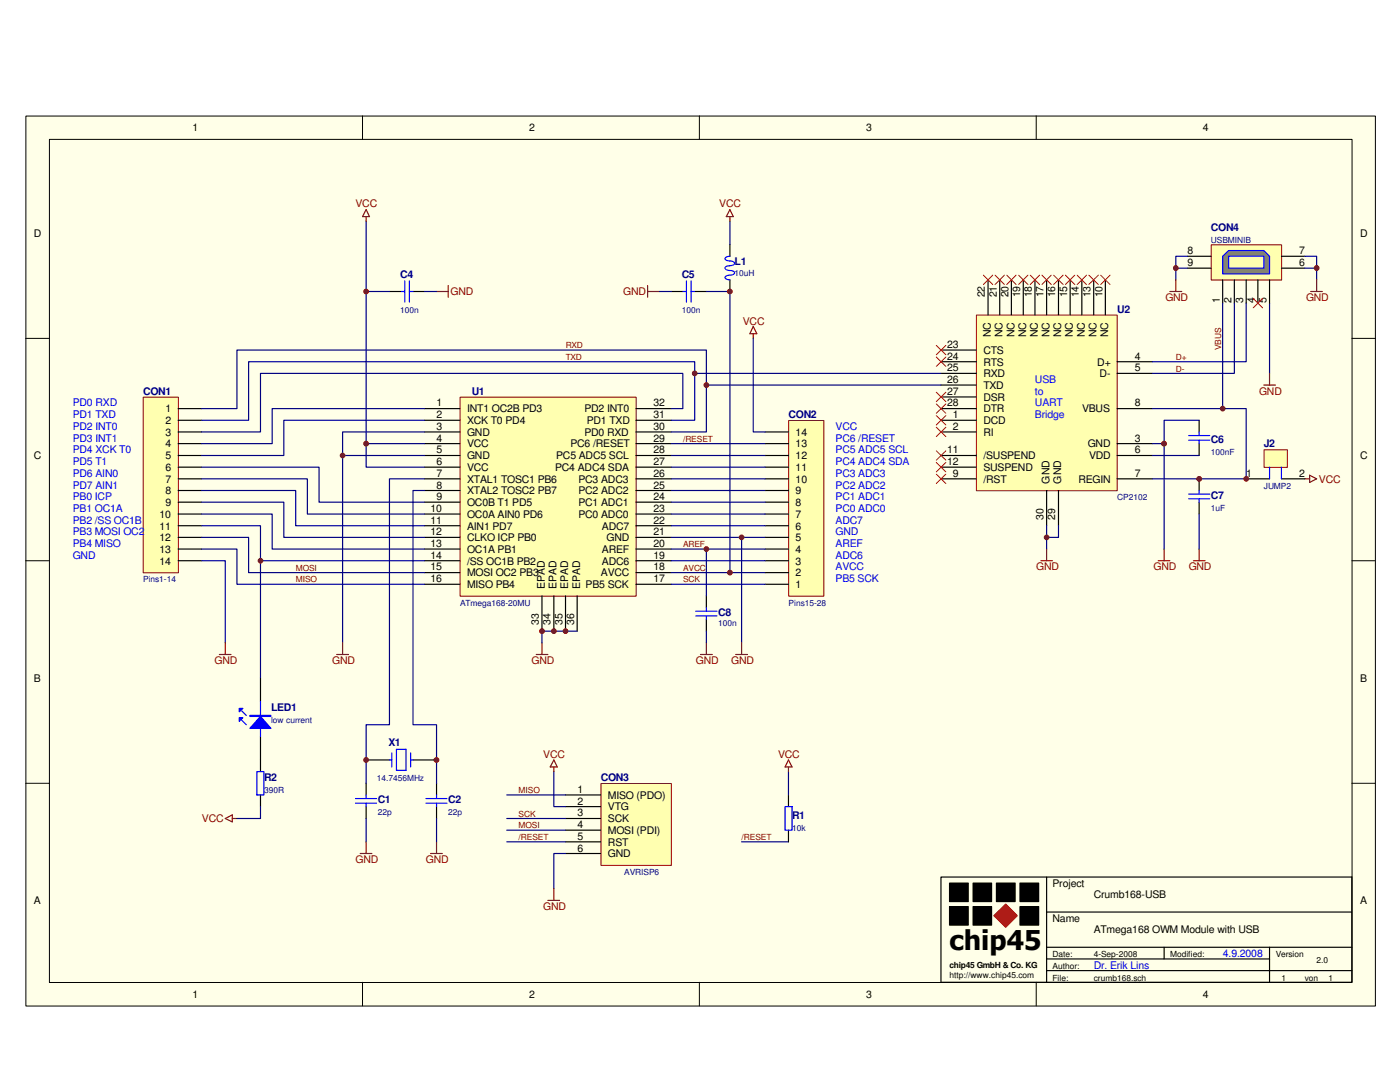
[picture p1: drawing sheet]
<svg xmlns="http://www.w3.org/2000/svg" width="279mm" height="216mm" viewBox="0 0 279 216" stroke-linecap="round" stroke-linejoin="round" font-family="sans-serif">
<path d="M5.2 23.2h269.3v177.5h-269.3z" fill="#ffffe8"/>
<g fill="none" stroke="#000" stroke-width=".2">
<path d="M5.2 23.2h269.3v177.5h-269.3zM9.9 27.8h259.9v168.2h-259.9zM72.3 23.1v4.7M139.6 23.1v4.7M206.8 23.1v4.7M5.1 67.5h4.7M269.8 67.5h4.6M5.1 111.9h4.7M269.8 111.9h4.6M5.1 156.3h4.7M269.8 156.3h4.6M189.5 176.2h3.8v3.7h-3.8z"/>
<path d="M194.2 176.2h3.7v3.7h-3.7zM198.8 176.2h3.8v3.7h-3.8zM203.5 176.2h3.8v3.7h-3.8zM72.3 196v4.7M139.6 196v4.7M189.5 180.9h3.8v3.7h-3.8zM194.2 180.9h3.7v3.7h-3.7zM203.5 180.9h3.8v3.7h-3.8zM206.8 196v4.7"/>
</g>
<path d="M208.9 175v21M269.8 175h-82v21M208.9 189h60.9M208.9 191.3h44.5M208.9 193.7h60.9M208.9 182h60.9M232.3 189v2.3M253.4 189v7" fill="none" stroke="#000" stroke-width=".23"/>
<path d="M189.5 176.2h3.8v3.7h-3.8zM194.2 176.2h3.7v3.7h-3.7zM198.9 176.2h3.7v3.7h-3.7zM203.6 176.2h3.7v3.7h-3.7zM189.5 180.9h3.8v3.7h-3.8zM194.2 180.9h3.7v3.7h-3.7zM203.6 180.9h3.7v3.7h-3.7z" fill="#000"/>
<path d="M198.3 182.7l2.4-2.3 2.3 2.3-2.3 2.3z" fill="#bf0000"/>
<path d="M198.3 182.7l2.4-2.3 2.3 2.3-2.3 2.3z" fill="none" stroke="#bf0000" stroke-width=".2"/>
<path d="M77.7 58.2h2.4M82.4 58.2h2.4M52 135.3v4.7M52 146.9v7.1M52 158.6v2.4M73.1 156.3v2.3M73.1 151.6h4.6M82.4 151.6h4.7M87.1 156.3v2.3M73.1 161v2.3M87.1 161v2.3M269.8 175v21h-82" fill="none" stroke="#000" stroke-width=".23"/>
<path d="M87.1 58.2h2.4M89.5 57v2.3M150.3 65.2l.7 1.4h-1.4zM150.3 66.6v.9M71.9 170.3h2.3M73.1 168v2.3M85.9 170.3h2.4M87.1 168v2.3" fill="none" stroke="#800000" stroke-width=".23"/>
<g fill="none" stroke="#00f" stroke-width=".23">
<path d="M80.1 58.2h.7M80.8 56v4.3M81.7 58.2h.7M81.7 56v4.3M52 140v6.9M48.2 141.8l.9 .9M48.2 143.7l.9 .9M51.3 154h1.4v4.6h-1.4zM71 159.3h4.1M73.1 158.6v.7M77.7 151.6h.5M78.2 150.2v2.8"/>
<path d="M79.1 149.5h1.9v4.2h-1.9zM82 150.2v2.8M82 151.6h.4M85 159.3h4.2M87.1 158.6v.7M71 160.3h4.1M73.1 160.3v.7M85 160.3h4.2M87.1 160.3v.7"/>
</g>
<path d="M84.8 58.2h2.3M73.1 163.3v4.7M87.1 163.3v4.7" fill="none" stroke="#000080" stroke-width=".23"/>
<path d="M52 143l2.1 2.3h-4.2z" fill="#00f"/>
<path d="M49.9 142.7h4.2v.3h-4.2zM52 143l2.1 2.3h-4.2z" fill="none" stroke="#00f" stroke-width=".23"/>
<path d="M49.9 142.9h4.2" fill="none" stroke="#00f" stroke-width=".21"/>
<path d="M47.8 141.4h.7l-.7 .6z" fill="#00f"/>
<path d="M47.8 141.4h.7l-.7 .6z" fill="none" stroke="#00f" stroke-width=".23"/>
<path d="M47.8 143.2h.7l-.7 .7z" fill="#00f"/>
<path d="M47.8 143.2h.7l-.7 .7z" fill="none" stroke="#00f" stroke-width=".23"/>
<path d="M45 163.3l1.4-.7v1.4zM46.4 163.3h.9" fill="none" stroke="#800000" stroke-width=".23"/>
<path d="M120 156.4h14v16.3h-14z" fill="#ffffb0"/>
<path d="M119.9 156.3h14.1v16.4h-14.1z" fill="none" stroke="#800000" stroke-width=".2"/>
<path d="M133.9 58.2h2.4M138.6 58.2h2.4M145.7 48.8v2.3M145.7 55.8v2.4M112.9 158.6h7M157.4 158.6v2.4M112.9 161h7M112.9 163.3h7M112.9 165.7h7M112.9 168h7M112.9 170.3h7M157.4 165.7v2.3" fill="none" stroke="#000" stroke-width=".23"/>
<path d="M131.6 58.2h2.3M141 58.2h4.7M145.7 44.2v4.6M101.1 158.6h11.8M110.5 154v7h2.4M157.4 154v4.6M52 161v2.3h-4.7M101.1 163.3h11.8M101.1 168h11.8M101.1 165.7h11.8M112.9 170.3h-2.4v7M148 168h9.4" fill="none" stroke="#000080" stroke-width=".23"/>
<path d="M129.2 57v2.3M129.2 58.2h2.4M145.7 41.8l.6 1.4h-1.4zM145.7 43.2v1M110.5 151.6l.7 1.4h-1.4zM110.5 153v1M157.4 151.6l.7 1.4h-1.4zM157.4 153v1M109.3 179.7h2.4M110.5 177.3v2.4" fill="none" stroke="#800000" stroke-width=".23"/>
<path d="M136.3 58.2h.7M137 56v4.3M137.9 58.2h.7M137.9 56v4.3M145.7 53a.81 .81 0 0 0-1 .5 .84 .84 0 0 0 1 .5 .8 .8 0 0 1 .9 .4 1.08 1.08 0 0 1-1.3 .5l-.5 .3-.1 .2a.87 .87 0 0 0 1 .4M145.7 51.1a.87 .87 0 0 0-1 .5 .87 .87 0 0 0 1 .5 .64 .64 0 0 1 .8 .6l-.8 .3M156.7 161h1.4v4.7h-1.4z" fill="none" stroke="#00f" stroke-width=".23"/>
<path d="M91.9 79.3h35.1v39.7h-35.1z" fill="#ffffb0"/>
<path d="M91.8 79.2h35.2v39.8h-35.2z" fill="none" stroke="#800000" stroke-width=".2"/>
<g fill="none" stroke="#000" stroke-width=".23">
<path d="M84.8 81.5h7M84.8 83.9h7M84.8 86.2h7M84.8 88.5h7M84.8 90.9h7M84.8 93.2h7M84.8 95.5h7M84.8 97.9h7M126.9 81.5h7M126.9 83.9h7M126.9 86.2h7M126.9 88.5h7"/>
<path d="M126.9 90.9h7M126.9 93.2h7M126.9 95.5h7M126.9 97.9h7M84.8 100.2h7M84.8 102.6h7M84.8 104.9h7M84.8 107.2h7M84.8 109.6h7M84.8 111.9h7M84.8 114.3h7M84.8 116.6h7"/>
<path d="M108.2 118.9v7M110.5 118.9v7M112.9 118.9v7M115.2 118.9v7M126.9 100.2h7M126.9 102.6h7M126.9 104.9h7M126.9 107.2h7M126.9 109.6h7M126.9 111.9h7M126.9 114.3h7M126.9 116.6h7"/>
</g>
<path d="M28.6 79.3h7v35h-7z" fill="#ffffb0"/>
<path d="M28.6 79.2h7v35.1h-7z" fill="none" stroke="#800000" stroke-width=".2"/>
<g fill="none" stroke="#000" stroke-width=".23">
<path d="M35.6 81.5h4.7M35.6 83.9h4.7M35.6 86.2h4.7M35.6 88.5h4.7M35.6 90.9h4.7M35.6 93.2h4.7M35.6 95.5h4.7M35.6 97.9h4.7M35.6 100.2h4.7M35.6 102.6h4.7M35.6 104.9h4.7M35.6 107.2h4.7"/>
<path d="M35.6 109.6h4.7M35.6 111.9h4.7"/>
</g>
<path d="M157.4 83.9h7v35.1h-7z" fill="#ffffb0"/>
<path d="M157.4 83.9h7v35.1h-7z" fill="none" stroke="#800000" stroke-width=".2"/>
<g fill="none" stroke="#000" stroke-width=".23">
<path d="M152.7 97.9h4.7M152.7 95.5h4.7M152.7 93.2h4.7M152.7 90.9h4.7M152.7 88.5h4.7M152.7 86.2h4.7M152.7 116.6h4.7M152.7 114.3h4.7M152.7 111.9h4.7M152.7 109.6h4.7M152.7 107.2h4.7M152.7 104.9h4.7"/>
<path d="M152.7 102.6h4.7M152.7 100.2h4.7"/>
</g>
<g fill="none" stroke="#000080" stroke-width=".23">
<path d="M73.1 44.2v49h11.7M73.1 58.2h4.6M145.7 58.2v56.1M150.3 67.5v18.7h2.4M40.3 83.9h9.3v-11.7h89v11.7h-4.7M40.3 81.5h7v-11.7h93.7v16.4h-7.1M40.3 93.2h23.4v7h21.1M40.3 95.5h21v7.1h23.5M40.3 97.9h18.7v7h25.8M73.1 88.5h11.7M84.8 95.5h-7.1v49.1h-4.6v11.7M84.8 81.5h-30.5v7h-14"/>
<path d="M84.8 83.9h-28.2v7h-16.3M84.8 90.9h-16.4v37.4M84.8 86.2h-16.4v4.7M84.8 97.9h-2.4v46.7h4.7v11.7M133.9 81.5h2.4v-7h-84.3v11.7h-11.7M133.9 97.9h18.8M133.9 95.5h18.8M133.9 93.2h18.8M133.9 90.9h18.8M133.9 88.5h18.8M40.3 111.9h4.7v16.4M40.3 100.2h16.3v7h28.2"/>
<path d="M40.3 102.6h14v7h30.5M40.3 104.9h11.7v7h32.8M40.3 107.2h9.3v7.1h35.2M40.3 109.6h7v7h37.5M52 111.9v23.4M133.9 116.6h18.8M133.9 114.3h18.8M133.9 111.9h18.8M133.9 109.6h18.8M133.9 107.2h18.8M133.9 104.9h18.8M133.9 102.6h18.8"/>
<path d="M133.9 100.2h18.8M148 107.2v21.1"/>
</g>
<path d="M73.1 41.8l.6 1.4h-1.4zM73.1 43.2v1M43.8 130.6h2.3M45 128.3v2.3M67.2 130.6h2.4M68.4 128.3v2.3M146.8 130.6h2.4M148 128.3v2.3" fill="none" stroke="#800000" stroke-width=".23"/>
<path d="M194.9 62.9h28.1v35h-28.1z" fill="#ffffb0"/>
<path d="M194.9 62.9h28.1v35h-28.1z" fill="none" stroke="#800000" stroke-width=".2"/>
<g fill="none" stroke="#000" stroke-width=".23">
<path d="M197.2 55.8v7M199.5 55.8v7M201.8 55.8v7M204.2 55.8v7M206.5 55.8v7M208.9 55.8v7M211.2 55.8v7M213.6 55.8v7M215.9 55.8v7M218.3 55.8v7M220.6 55.8v7M187.8 74.5h7"/>
<path d="M187.8 72.2h7M187.8 79.2h7M187.8 76.8h7M187.8 69.8h7M222.9 74.5h7.1M222.9 72.2h7.1M187.8 95.5h7M187.8 90.9h7M187.8 81.5h7M187.8 93.2h7M187.8 86.2h7M187.8 83.9h7"/>
<path d="M208.9 97.9v7M211.2 97.9v7M222.9 95.5h7.1M222.9 90.9h7.1M222.9 88.5h7.1M222.9 81.5h7.1M239.3 83.9v2.3M239.3 88.5v2.4M239.3 95.5v2.4M239.3 100.2v2.4"/>
</g>
<path d="M237.2 87.8h4.2M237.2 86.9h4.2M237.2 99.5h4.2M237.2 98.6h4.2M239.3 86.2v.7M239.3 87.8v.7M239.3 97.9v.7M239.3 99.5v.7" fill="none" stroke="#00f" stroke-width=".23"/>
<path d="M252.2 76.8h2.4M253.4 74.5v2.3M207.7 111.9h2.4M208.9 109.6v2.3M231.1 111.9h2.4M232.3 109.6v2.3M238.2 111.9h2.3M239.3 109.6v2.3" fill="none" stroke="#800000" stroke-width=".23"/>
<path d="M253.4 60.5v14M230 88.5h2.3v21.1M230 90.9h9.3M239.3 83.9h-7v4.6M208.9 104.9v4.7M211.2 104.9v2.3h-2.3M239.3 102.6v7" fill="none" stroke="#000080" stroke-width=".23"/>
<g fill="none" stroke="#f00" stroke-width=".2">
<path d="M196.3 54.9l1.8 1.9M198.1 54.9l-1.8 1.9M198.6 54.9l1.8 1.9M200.4 54.9l-1.8 1.9M200.9 54.9l1.9 1.9M202.8 54.9l-1.9 1.9M203.3 54.9l1.8 1.9M205.1 54.9l-1.8 1.9M205.6 54.9l1.9 1.9M207.5 54.9l-1.9 1.9M207.9 54.9l1.9 1.9M209.8 54.9l-1.9 1.9"/>
<path d="M210.3 54.9l1.9 1.9M212.2 54.9l-1.9 1.9M212.6 54.9l1.9 1.9M214.5 54.9l-1.9 1.9M215 54.9l1.8 1.9M216.8 54.9l-1.8 1.9M217.3 54.9l1.9 1.9M219.2 54.9l-1.9 1.9M219.7 54.9l1.8 1.9M221.5 54.9l-1.8 1.9M186.9 92.3l1.9 1.8M188.8 92.3l-1.9 1.8"/>
</g>
<path d="M241.8 48.9h14v7h-14z" fill="#ffffb0"/>
<path d="M241.7 48.9h14.1v7h-14.1z" fill="none" stroke="#800000" stroke-width=".2"/>
<path d="M244 55.8v4.7M246.3 55.8v4.7M248.7 55.8v4.7M251 55.8v4.7" fill="none" stroke="#000" stroke-width=".23"/>
<path d="M244 51.1l1.2-1.1h7l1.2 1.1v3.6h-9.4z" fill-rule="evenodd" fill="#808080"/>
<path d="M244 51.1l1.2-1.1h7l1.2 1.1v3.6h-9.4z" fill="none" stroke="#00f" stroke-width=".23"/>
<path d="M245.2 51.1h7v2.4h-7z" fill-rule="evenodd" fill="#ffffb0"/>
<path d="M245.2 51.1h7v2.4h-7z" fill="none" stroke="#00f" stroke-width=".23"/>
<path d="M237 53.5h4.7M237 51.1h4.7M253.4 55.8v4.7M255.7 53.5h4.7M255.7 51.1h4.7" fill="none" stroke="#000" stroke-width=".23"/>
<path d="M244 60.5v21h-14M246.3 60.5v14h-16.3M248.7 60.5v11.7h-18.7M230 95.5h9.3" fill="none" stroke="#000080" stroke-width=".23"/>
<path d="M250.1 59.6l1.9 1.8M252 59.6l-1.9 1.8" fill="none" stroke="#f00" stroke-width=".2"/>
<path d="M260.4 95.5h1M261.4 94.8l1.4 .7-1.4 .8z" fill="none" stroke="#800000" stroke-width=".23"/>
<circle cx="208.9" cy="107.2" r=".46" fill="#800000"/>
<circle cx="208.9" cy="107.2" r=".46" fill="none" stroke="#800000" stroke-width=".2"/>
<circle cx="232.3" cy="88.5" r=".48" fill="#800000"/>
<circle cx="232.3" cy="88.5" r=".48" fill="none" stroke="#800000" stroke-width=".2"/>
<circle cx="145.7" cy="58.2" r=".47" fill="#800000"/>
<circle cx="145.7" cy="58.2" r=".47" fill="none" stroke="#800000" stroke-width=".2"/>
<circle cx="52" cy="111.9" r=".46" fill="#800000"/>
<circle cx="52" cy="111.9" r=".46" fill="none" stroke="#800000" stroke-width=".2"/>
<circle cx="68.4" cy="90.9" r=".46" fill="#800000"/>
<circle cx="68.4" cy="90.9" r=".46" fill="none" stroke="#800000" stroke-width=".2"/>
<circle cx="73.1" cy="88.5" r=".47" fill="#800000"/>
<circle cx="73.1" cy="88.5" r=".47" fill="none" stroke="#800000" stroke-width=".2"/>
<circle cx="73.1" cy="58.2" r=".47" fill="#800000"/>
<circle cx="73.1" cy="58.2" r=".47" fill="none" stroke="#800000" stroke-width=".2"/>
<circle cx="145.7" cy="114.3" r=".47" fill="#800000"/>
<circle cx="145.7" cy="114.3" r=".47" fill="none" stroke="#800000" stroke-width=".2"/>
<circle cx="148" cy="107.2" r=".46" fill="#800000"/>
<circle cx="148" cy="107.2" r=".46" fill="none" stroke="#800000" stroke-width=".2"/>
<path d="M141 76.8h46.8" fill="none" stroke="#000080" stroke-width=".23"/>
<circle cx="141" cy="76.8" r=".47" fill="#800000"/>
<circle cx="141" cy="76.8" r=".47" fill="none" stroke="#800000" stroke-width=".2"/>
<path d="M138.6 74.5h49.2" fill="none" stroke="#000080" stroke-width=".23"/>
<circle cx="138.6" cy="74.5" r=".47" fill="#800000"/>
<circle cx="138.6" cy="74.5" r=".47" fill="none" stroke="#800000" stroke-width=".2"/>
<g fill="none" stroke="#f00" stroke-width=".2">
<path d="M186.9 68.9l1.9 1.9M186.9 71.2l1.9 1.9M186.9 78.3l1.9 1.8M188.8 68.9l-1.9 1.9M188.8 71.2l-1.9 1.9M188.8 78.3l-1.9 1.8M186.9 80.6l1.9 1.9M186.9 82.9l1.9 1.9M186.9 85.3l1.9 1.8M186.9 94.6l1.9 1.9M186.9 90l1.9 1.8M188.8 80.6l-1.9 1.9"/>
<path d="M188.8 82.9l-1.9 1.9M188.8 85.3l-1.9 1.8M188.8 94.6l-1.9 1.9M188.8 90l-1.9 1.8"/>
</g>
<path d="M244 81.5h4.7v14h-9.4" fill="none" stroke="#000080" stroke-width=".23"/>
<circle cx="239.3" cy="95.5" r=".48" fill="#800000"/>
<circle cx="239.3" cy="95.5" r=".48" fill="none" stroke="#800000" stroke-width=".2"/>
<circle cx="244" cy="81.5" r=".46" fill="#800000"/>
<circle cx="244" cy="81.5" r=".46" fill="none" stroke="#800000" stroke-width=".2"/>
<path d="M248.7 95.5h4.7M255.7 95.5h4.7" fill="none" stroke="#000" stroke-width=".23"/>
<path d="M252.3 89.8h4.6v3.5h-4.6z" fill="#ffffb0"/>
<path d="M252.3 89.7h4.6v3.6h-4.6z" fill="none" stroke="#800000" stroke-width=".2"/>
<path d="M253.4 93.2v2.3M255.7 93.2v2.3" fill="none" stroke="#00f" stroke-width=".23"/>
<circle cx="248.7" cy="95.5" r=".46" fill="#800000"/>
<circle cx="248.7" cy="95.5" r=".46" fill="none" stroke="#800000" stroke-width=".2"/>
<path d="M234.7 53.5h2.3M237 51.1h-2.3v4.7" fill="none" stroke="#000080" stroke-width=".23"/>
<circle cx="234.6" cy="53.5" r=".48" fill="#800000"/>
<circle cx="234.6" cy="53.5" r=".48" fill="none" stroke="#800000" stroke-width=".2"/>
<path d="M260.4 51.1h2.4v4.7M260.4 53.5h2.4" fill="none" stroke="#000080" stroke-width=".23"/>
<circle cx="262.8" cy="53.5" r=".48" fill="#800000"/>
<circle cx="262.8" cy="53.5" r=".48" fill="none" stroke="#800000" stroke-width=".2"/>
<path d="M233.5 58.2h2.3M234.7 55.8v2.4M261.6 58.2h2.3M262.8 55.8v2.4" fill="none" stroke="#800000" stroke-width=".23"/>
<circle cx="87.1" cy="151.6" r=".48" fill="#800000"/>
<circle cx="87.1" cy="151.6" r=".48" fill="none" stroke="#800000" stroke-width=".2"/>
<circle cx="73.1" cy="151.6" r=".47" fill="#800000"/>
<circle cx="73.1" cy="151.6" r=".47" fill="none" stroke="#800000" stroke-width=".2"/>
<path d="M107 130.6h2.3M108.2 128.3v2.3" fill="none" stroke="#800000" stroke-width=".23"/>
<path d="M115.2 125.9h-7v2.4" fill="none" stroke="#000080" stroke-width=".23"/>
<circle cx="108.2" cy="125.9" r=".47" fill="#800000"/>
<circle cx="108.2" cy="125.9" r=".47" fill="none" stroke="#800000" stroke-width=".2"/>
<circle cx="110.5" cy="125.9" r=".47" fill="#800000"/>
<circle cx="110.5" cy="125.9" r=".47" fill="none" stroke="#800000" stroke-width=".2"/>
<circle cx="112.9" cy="125.9" r=".47" fill="#800000"/>
<circle cx="112.9" cy="125.9" r=".47" fill="none" stroke="#800000" stroke-width=".2"/>
<path d="M141 118.9v2.3M141 123.6v2.3" fill="none" stroke="#000" stroke-width=".23"/>
<path d="M138.9 122h4.2M138.9 122.9h4.2M141 121.2v.8M141 122.9v.7" fill="none" stroke="#00f" stroke-width=".23"/>
<path d="M139.8 130.6h2.4M141 128.3v2.3" fill="none" stroke="#800000" stroke-width=".23"/>
<path d="M141 109.6v9.3M141 125.9v2.4" fill="none" stroke="#000080" stroke-width=".23"/>
<circle cx="141" cy="109.6" r=".46" fill="#800000"/>
<circle cx="141" cy="109.6" r=".46" fill="none" stroke="#800000" stroke-width=".2"/>
<text font-size="5.4" x="189.5" y="189.5">chip45</text>
<g font-size="2.1">
<text x="38.4" y="26.2">1</text>
<text x="105.6" y="26.2">2</text>
<text x="172.8" y="26.2">3</text>
<text x="240.1" y="26.2">4</text>
<text x="6.8" y="47.2">D</text>
<text x="271.4" y="47.2">D</text>
<text x="237" y="53.1">9</text>
<text x="237" y="50.8">8</text>
<text x="259.2" y="50.8">7</text>
<text x="259.2" y="53.1">6</text>
<text x="196.6" y="59.4" transform="rotate(-90 196.6 59.4)">22</text>
<text x="198.9" y="59.4" transform="rotate(-90 198.9 59.4)">21</text>
<text x="201.3" y="59.4" transform="rotate(-90 201.3 59.4)">20</text>
<text x="203.6" y="59.4" transform="rotate(-90 203.6 59.4)">19</text>
<text x="206" y="59.4" transform="rotate(-90 206 59.4)">18</text>
<text x="208.3" y="59.4" transform="rotate(-90 208.3 59.4)">17</text>
<text x="210.6" y="59.4" transform="rotate(-90 210.6 59.4)">16</text>
<text x="213" y="59.4" transform="rotate(-90 213 59.4)">15</text>
<text x="215.3" y="59.4" transform="rotate(-90 215.3 59.4)">14</text>
<text x="217.6" y="59.4" transform="rotate(-90 217.6 59.4)">13</text>
<text x="220" y="59.4" transform="rotate(-90 220 59.4)">10</text>
<text x="243.4" y="60.5" transform="rotate(-90 243.4 60.5)">1</text>
<text x="245.7" y="60.5" transform="rotate(-90 245.7 60.5)">2</text>
<text x="248.1" y="60.5" transform="rotate(-90 248.1 60.5)">3</text>
<text x="250.4" y="60.5" transform="rotate(-90 250.4 60.5)">4</text>
<text x="252.8" y="60.5" transform="rotate(-90 252.8 60.5)">5</text>
<text x="189" y="71.8">24</text>
<text x="189" y="69.4">23</text>
<text x="196.3" y="70.6">CTS</text>
<text x="197.7" y="67.3" transform="rotate(-90 197.7 67.3)">NC</text>
<text x="200.1" y="67.3" transform="rotate(-90 200.1 67.3)">NC</text>
<text x="202.4" y="67.3" transform="rotate(-90 202.4 67.3)">NC</text>
<text x="204.8" y="67.3" transform="rotate(-90 204.8 67.3)">NC</text>
<text x="207.1" y="67.3" transform="rotate(-90 207.1 67.3)">NC</text>
<text x="209.5" y="67.3" transform="rotate(-90 209.5 67.3)">NC</text>
<text x="211.8" y="67.3" transform="rotate(-90 211.8 67.3)">NC</text>
<text x="214.1" y="67.3" transform="rotate(-90 214.1 67.3)">NC</text>
<text x="216.5" y="67.3" transform="rotate(-90 216.5 67.3)">NC</text>
<text x="218.8" y="67.3" transform="rotate(-90 218.8 67.3)">NC</text>
<text x="221.1" y="67.3" transform="rotate(-90 221.1 67.3)">NC</text>
<text x="226.5" y="71.8">4</text>
<text x="189" y="76.5">26</text>
<text x="189" y="74.1">25</text>
<text x="196.3" y="77.6">TXD</text>
<text x="196.3" y="75.3">RXD</text>
<text x="196.3" y="72.9">RTS</text>
<text x="219" y="72.9">D+</text>
<text x="219.5" y="75.3">D-</text>
<text x="226.5" y="74.1">5</text>
<text x="33" y="82.3">1</text>
<text x="87.1" y="81.1">1</text>
<text x="87.1" y="83.4">2</text>
<text x="93.2" y="82.3">INT1 OC2B PD3</text>
<text x="116.6" y="82.3">PD2 INT0</text>
<text x="130.4" y="81.1">32</text>
<text x="130.4" y="83.4">31</text>
<text x="189" y="81.1">28</text>
<text x="189" y="78.8">27</text>
<text x="190.2" y="83.4">1</text>
<text x="196.3" y="82.3">DTR</text>
<text x="196.3" y="80">DSR</text>
<text x="215.9" y="82.3">VBUS</text>
<text x="226.5" y="81.1">8</text>
<text x="33" y="84.6">2</text>
<text x="33" y="87">3</text>
<text x="33" y="89.3">4</text>
<text x="87.1" y="85.8">3</text>
<text x="87.1" y="88.1">4</text>
<text x="93.2" y="84.6">XCK T0 PD4</text>
<text x="93.2" y="87">GND</text>
<text x="93.2" y="89.3">VCC</text>
<text x="113.8" y="89.3">PC6 /RESET</text>
<text x="116.6" y="87">PD0 RXD</text>
<text x="117.1" y="84.6">PD1 TXD</text>
<text x="130.4" y="85.8">30</text>
<text x="130.4" y="88.1">29</text>
<text x="158.8" y="89.3">13</text>
<text x="158.8" y="87">14</text>
<text x="190.2" y="85.8">2</text>
<text x="196.3" y="87">RI</text>
<text x="196.3" y="84.6">DCD</text>
<text x="217.1" y="89.3">GND</text>
<text x="226.5" y="88.1">3</text>
<text x="6.8" y="91.7">C</text>
<text x="33" y="91.7">5</text>
<text x="33" y="94">6</text>
<text x="87.1" y="90.5">5</text>
<text x="87.1" y="92.8">6</text>
<text x="87.1" y="95.1">7</text>
<text x="93.2" y="91.7">GND</text>
<text x="93.2" y="94">VCC</text>
<text x="110.8" y="94">PC4 ADC4 SDA</text>
<text x="111" y="91.7">PC5 ADC5 SCL</text>
<text x="130.4" y="95.1">26</text>
<text x="130.4" y="90.5">28</text>
<text x="130.4" y="92.8">27</text>
<text x="158.8" y="94">11</text>
<text x="158.8" y="91.7">12</text>
<text x="189" y="92.8">12</text>
<text x="189" y="90.5">11</text>
<text x="190.2" y="95.1">9</text>
<text x="196.3" y="94">SUSPEND</text>
<text x="196.3" y="91.7">/SUSPEND</text>
<text x="217.3" y="91.7">VDD</text>
<text x="226.5" y="95.1">7</text>
<text x="226.5" y="90.5">6</text>
<text x="248.7" y="95.1">1</text>
<text x="259.2" y="95.1">2</text>
<text x="271.4" y="91.7">C</text>
<text x="33" y="96.3">7</text>
<text x="33" y="98.6">8</text>
<text x="33" y="101">9</text>
<text x="87.1" y="97.5">8</text>
<text x="87.1" y="99.8">9</text>
<text x="93.2" y="96.3">XTAL1 TOSC1 PB6</text>
<text x="93.2" y="98.6">XTAL2 TOSC2 PB7</text>
<text x="93.2" y="101">OC0B T1 PD5</text>
<text x="115.4" y="101">PC1 ADC1</text>
<text x="115.4" y="98.6">PC2 ADC2</text>
<text x="115.4" y="96.3">PC3 ADC3</text>
<text x="130.4" y="99.8">24</text>
<text x="130.4" y="97.5">25</text>
<text x="158.8" y="101">8</text>
<text x="158.8" y="98.6">9</text>
<text x="158.8" y="96.3">10</text>
<text x="196.3" y="96.3">/RST</text>
<text x="209.5" y="96.5" transform="rotate(-90 209.5 96.5)">GND</text>
<text x="211.8" y="96.5" transform="rotate(-90 211.8 96.5)">GND</text>
<text x="215.2" y="96.3">REGIN</text>
<text x="31.8" y="103.3">10</text>
<text x="31.8" y="105.7">11</text>
<text x="31.8" y="108">12</text>
<text x="85.9" y="102.2">10</text>
<text x="85.9" y="104.5">11</text>
<text x="85.9" y="106.8">12</text>
<text x="93.2" y="103.3">OC0A AIN0 PD6</text>
<text x="93.2" y="105.7">AIN1 PD7</text>
<text x="93.2" y="108">CLKO ICP PB0</text>
<text x="115.4" y="103.3">PC0 ADC0</text>
<text x="120.1" y="105.7">ADC7</text>
<text x="121.1" y="108">GND</text>
<text x="130.4" y="102.2">23</text>
<text x="130.4" y="106.8">21</text>
<text x="130.4" y="104.5">22</text>
<text x="158.8" y="108">5</text>
<text x="158.8" y="105.7">6</text>
<text x="158.8" y="103.3">7</text>
<text x="208.3" y="103.8" transform="rotate(-90 208.3 103.8)">30</text>
<text x="210.6" y="103.8" transform="rotate(-90 210.6 103.8)">29</text>
<text x="31.8" y="110.3">13</text>
<text x="31.8" y="112.6">14</text>
<text x="85.9" y="109.1">13</text>
<text x="85.9" y="111.5">14</text>
<text x="85.9" y="113.8">15</text>
<text x="93.2" y="110.3">OC1A PB1</text>
<text x="93.2" y="112.6">/SS OC1B PB2</text>
<text x="120.1" y="112.6">ADC6</text>
<text x="120.1" y="110.3">AREF</text>
<text x="130.4" y="111.5">19</text>
<text x="130.4" y="109.1">20</text>
<text x="130.4" y="113.8">18</text>
<text x="158.8" y="112.6">3</text>
<text x="158.8" y="110.3">4</text>
<text x="85.9" y="116.2">16</text>
<text x="93.2" y="115">MOSI OC2 PB3</text>
<text x="93.2" y="117.3">MISO PB4</text>
<text x="108.8" y="117.5" transform="rotate(-90 108.8 117.5)">EPAD</text>
<text x="111.1" y="117.5" transform="rotate(-90 111.1 117.5)">EPAD</text>
<text x="113.4" y="117.5" transform="rotate(-90 113.4 117.5)">EPAD</text>
<text x="115.8" y="117.5" transform="rotate(-90 115.8 117.5)">EPAD</text>
<text x="116.9" y="117.3">PB5 SCK</text>
<text x="119.9" y="115">AVCC</text>
<text x="130.4" y="116.2">17</text>
<text x="158.8" y="117.3">1</text>
<text x="158.8" y="115">2</text>
<text x="107.6" y="124.8" transform="rotate(-90 107.6 124.8)">33</text>
<text x="109.9" y="124.8" transform="rotate(-90 109.9 124.8)">34</text>
<text x="112.3" y="124.8" transform="rotate(-90 112.3 124.8)">35</text>
<text x="114.6" y="124.8" transform="rotate(-90 114.6 124.8)">36</text>
<text x="6.8" y="136">B</text>
<text x="271.4" y="136">B</text>
<text x="115.2" y="158.2">1</text>
<text x="115.2" y="160.6">2</text>
<text x="121.3" y="159.4">MISO (PDO)</text>
<text x="121.3" y="161.7">VTG</text>
<text x="115.2" y="162.9">3</text>
<text x="115.2" y="165.2">4</text>
<text x="115.2" y="167.6">5</text>
<text x="121.3" y="164.1">SCK</text>
<text x="121.3" y="166.4">MOSI (PDI)</text>
<text x="115.2" y="169.9">6</text>
<text x="121.3" y="168.7">RST</text>
<text x="121.3" y="171.1">GND</text>
<text x="210.1" y="176.9">Project</text>
<text x="218.3" y="179.2">Crumb168-USB</text>
<text x="6.8" y="180.4">A</text>
<text x="210.1" y="183.9">Name</text>
<text x="271.4" y="180.4">A</text>
<text x="218.3" y="186.3">ATmega168 OWM Module with USB</text>
<text x="38.4" y="199.1">1</text>
<text x="105.6" y="199.1">2</text>
<text x="172.8" y="199.1">3</text>
<text x="240.1" y="199.1">4</text>
</g>
<g font-size="2.1" fill="#800000">
<text x="71" y="41.4">VCC</text>
<text x="143.6" y="41.4">VCC</text>
<text x="89.9" y="58.9">GND</text>
<text x="124.4" y="58.9">GND</text>
<text x="148.3" y="64.8">VCC</text>
<text x="232.6" y="60.1">GND</text>
<text x="260.6" y="60.1">GND</text>
<text x="251.3" y="78.8">GND</text>
<text x="263.2" y="96.3">VCC</text>
<text x="206.8" y="113.8">GND</text>
<text x="230.2" y="113.8">GND</text>
<text x="237.2" y="113.8">GND</text>
<text x="42.8" y="132.5">GND</text>
<text x="66.3" y="132.5">GND</text>
<text x="106.1" y="132.5">GND</text>
<text x="138.9" y="132.5">GND</text>
<text x="145.9" y="132.5">GND</text>
<text x="108.4" y="151.2">VCC</text>
<text x="155.3" y="151.2">VCC</text>
<text x="40.3" y="164.1">VCC</text>
<text x="71" y="172.3">GND</text>
<text x="85" y="172.3">GND</text>
<text x="108.4" y="181.6">GND</text>
</g>
<g font-size="2.1" fill="#000080">
<text x="241.7" y="46">CON4</text>
<text x="146.6" y="52.8">L1</text>
<text x="79.9" y="55.4">C4</text>
<text x="136.1" y="55.4">C5</text>
<text x="223" y="62.4">U2</text>
<text x="28.6" y="78.7">CON1</text>
<text x="94.1" y="78.7">U1</text>
<text x="157.4" y="83.4">CON2</text>
<text x="241.7" y="88.3">C6</text>
<text x="252.2" y="89.2">J2</text>
<text x="241.7" y="99.5">C7</text>
<text x="143.3" y="122.9">C8</text>
<text x="54.1" y="141.8">LED1</text>
<text x="77.5" y="148.8">X1</text>
<text x="52.7" y="155.8">R2</text>
<text x="119.9" y="155.8">CON3</text>
<text x="75.4" y="160.3">C1</text>
<text x="89.5" y="160.3">C2</text>
<text x="158.1" y="163.3">R1</text>
</g>
<g font-size="2.1" fill="#00f">
<text x="206.5" y="76.5">USB</text>
<text x="14.5" y="81.1">PD0 RXD</text>
<text x="14.5" y="83.4">PD1 TXD</text>
<text x="206.5" y="78.8">to</text>
<text x="206.5" y="81.1">UART</text>
<text x="206.5" y="83.4">Bridge</text>
<text x="14.5" y="85.8">PD2 INT0</text>
<text x="14.5" y="88.1">PD3 INT1</text>
<text x="166.8" y="88.1">PC6 /RESET</text>
<text x="166.8" y="85.8">VCC</text>
<text x="14.5" y="90.5">PD4 XCK T0</text>
<text x="14.5" y="92.8">PD5 T1</text>
<text x="14.5" y="95.1">PD6 AIN0</text>
<text x="166.8" y="95.1">PC3 ADC3</text>
<text x="166.8" y="92.8">PC4 ADC4 SDA</text>
<text x="166.8" y="90.5">PC5 ADC5 SCL</text>
<text x="14.5" y="97.5">PD7 AIN1</text>
<text x="14.5" y="99.8">PB0 ICP</text>
<text x="166.8" y="99.8">PC1 ADC1</text>
<text x="166.8" y="97.5">PC2 ADC2</text>
<text x="14.5" y="102.2">PB1 OC1A</text>
<text x="14.5" y="104.5">PB2 /SS OC1B</text>
<text x="14.5" y="106.8">PB3 MOSI OC2</text>
<text x="166.8" y="106.8">GND</text>
<text x="166.8" y="104.5">ADC7</text>
<text x="166.8" y="102.2">PC0 ADC0</text>
<text x="14.5" y="109.1">PB4 MISO</text>
<text x="14.5" y="111.5">GND</text>
<text x="166.8" y="113.8">AVCC</text>
<text x="166.8" y="111.5">ADC6</text>
<text x="166.8" y="109.1">AREF</text>
<text x="166.8" y="116.2">PB5 SCK</text>
<text x="244.1" y="190.9">4.9.2008</text>
<text x="218.3" y="193.3">Dr. Erik Lins</text>
</g>
<g font-size="1.7" fill="#000080">
<text x="241.7" y="48.4">USBMINIB</text>
<text x="146.6" y="55">10uH</text>
<text x="79.9" y="62.5">100n</text>
<text x="136.1" y="62.5">100n</text>
<text x="241.7" y="90.7">100nF</text>
<text x="223" y="99.9">CP2102</text>
<text x="241.7" y="101.9">1uF</text>
<text x="252.2" y="97.5">JUMP2</text>
<text x="28.6" y="116.2">Pins1-14</text>
<text x="91.8" y="120.9">ATmega168-20MU</text>
<text x="143.3" y="124.8">100n</text>
<text x="157.4" y="120.9">Pins15-28</text>
<text x="54.1" y="144.2">low current</text>
<text x="75.2" y="155.9">14.7456MHz</text>
<text x="52.7" y="158.3">390R</text>
<text x="75.4" y="162.7">22p</text>
<text x="89.5" y="162.7">22p</text>
<text x="158.1" y="165.7">10k</text>
<text x="124.6" y="174.6">AVRISP6</text>
</g>
<g font-size="1.7" fill="#800000">
<text x="112.9" y="69.5">RXD</text>
<text x="112.9" y="71.8">TXD</text>
<text x="234.7" y="71.8">D+</text>
<text x="243.7" y="69.8" transform="rotate(-90 243.7 69.8)">VBUS</text>
<text x="234.7" y="74.2">D-</text>
<text x="136.3" y="88.2">/RESET</text>
<text x="59" y="113.9">MOSI</text>
<text x="136.3" y="113.9">AVCC</text>
<text x="136.3" y="109.2">AREF</text>
<text x="59" y="116.2">MISO</text>
<text x="136.3" y="116.2">SCK</text>
<text x="103.5" y="158.3">MISO</text>
<text x="103.5" y="165.3">MOSI</text>
<text x="103.5" y="162.9">SCK</text>
<text x="103.5" y="167.6">/RESET</text>
<text x="148" y="167.6">/RESET</text>
</g>
<g font-size="1.7">
<text x="210.1" y="191">Date:</text>
<text x="218.3" y="191">4-Sep-2008</text>
<text x="233.5" y="191">Modified:</text>
<text x="254.6" y="191">Version</text>
<text x="189.5" y="193.1">chip45 GmbH &amp; Co. KG</text>
<text x="189.5" y="195.2">http://www.chip45.com</text>
<text x="210.1" y="195.7">File:</text>
<text x="210.1" y="193.3">Author:</text>
<text x="218.3" y="195.7">crumb168.sch</text>
<text x="255.7" y="195.7">1</text>
<text x="260.4" y="195.7">von</text>
<text x="262.8" y="192.2">2.0</text>
<text x="265.1" y="195.7">1</text>
</g>
</svg>
